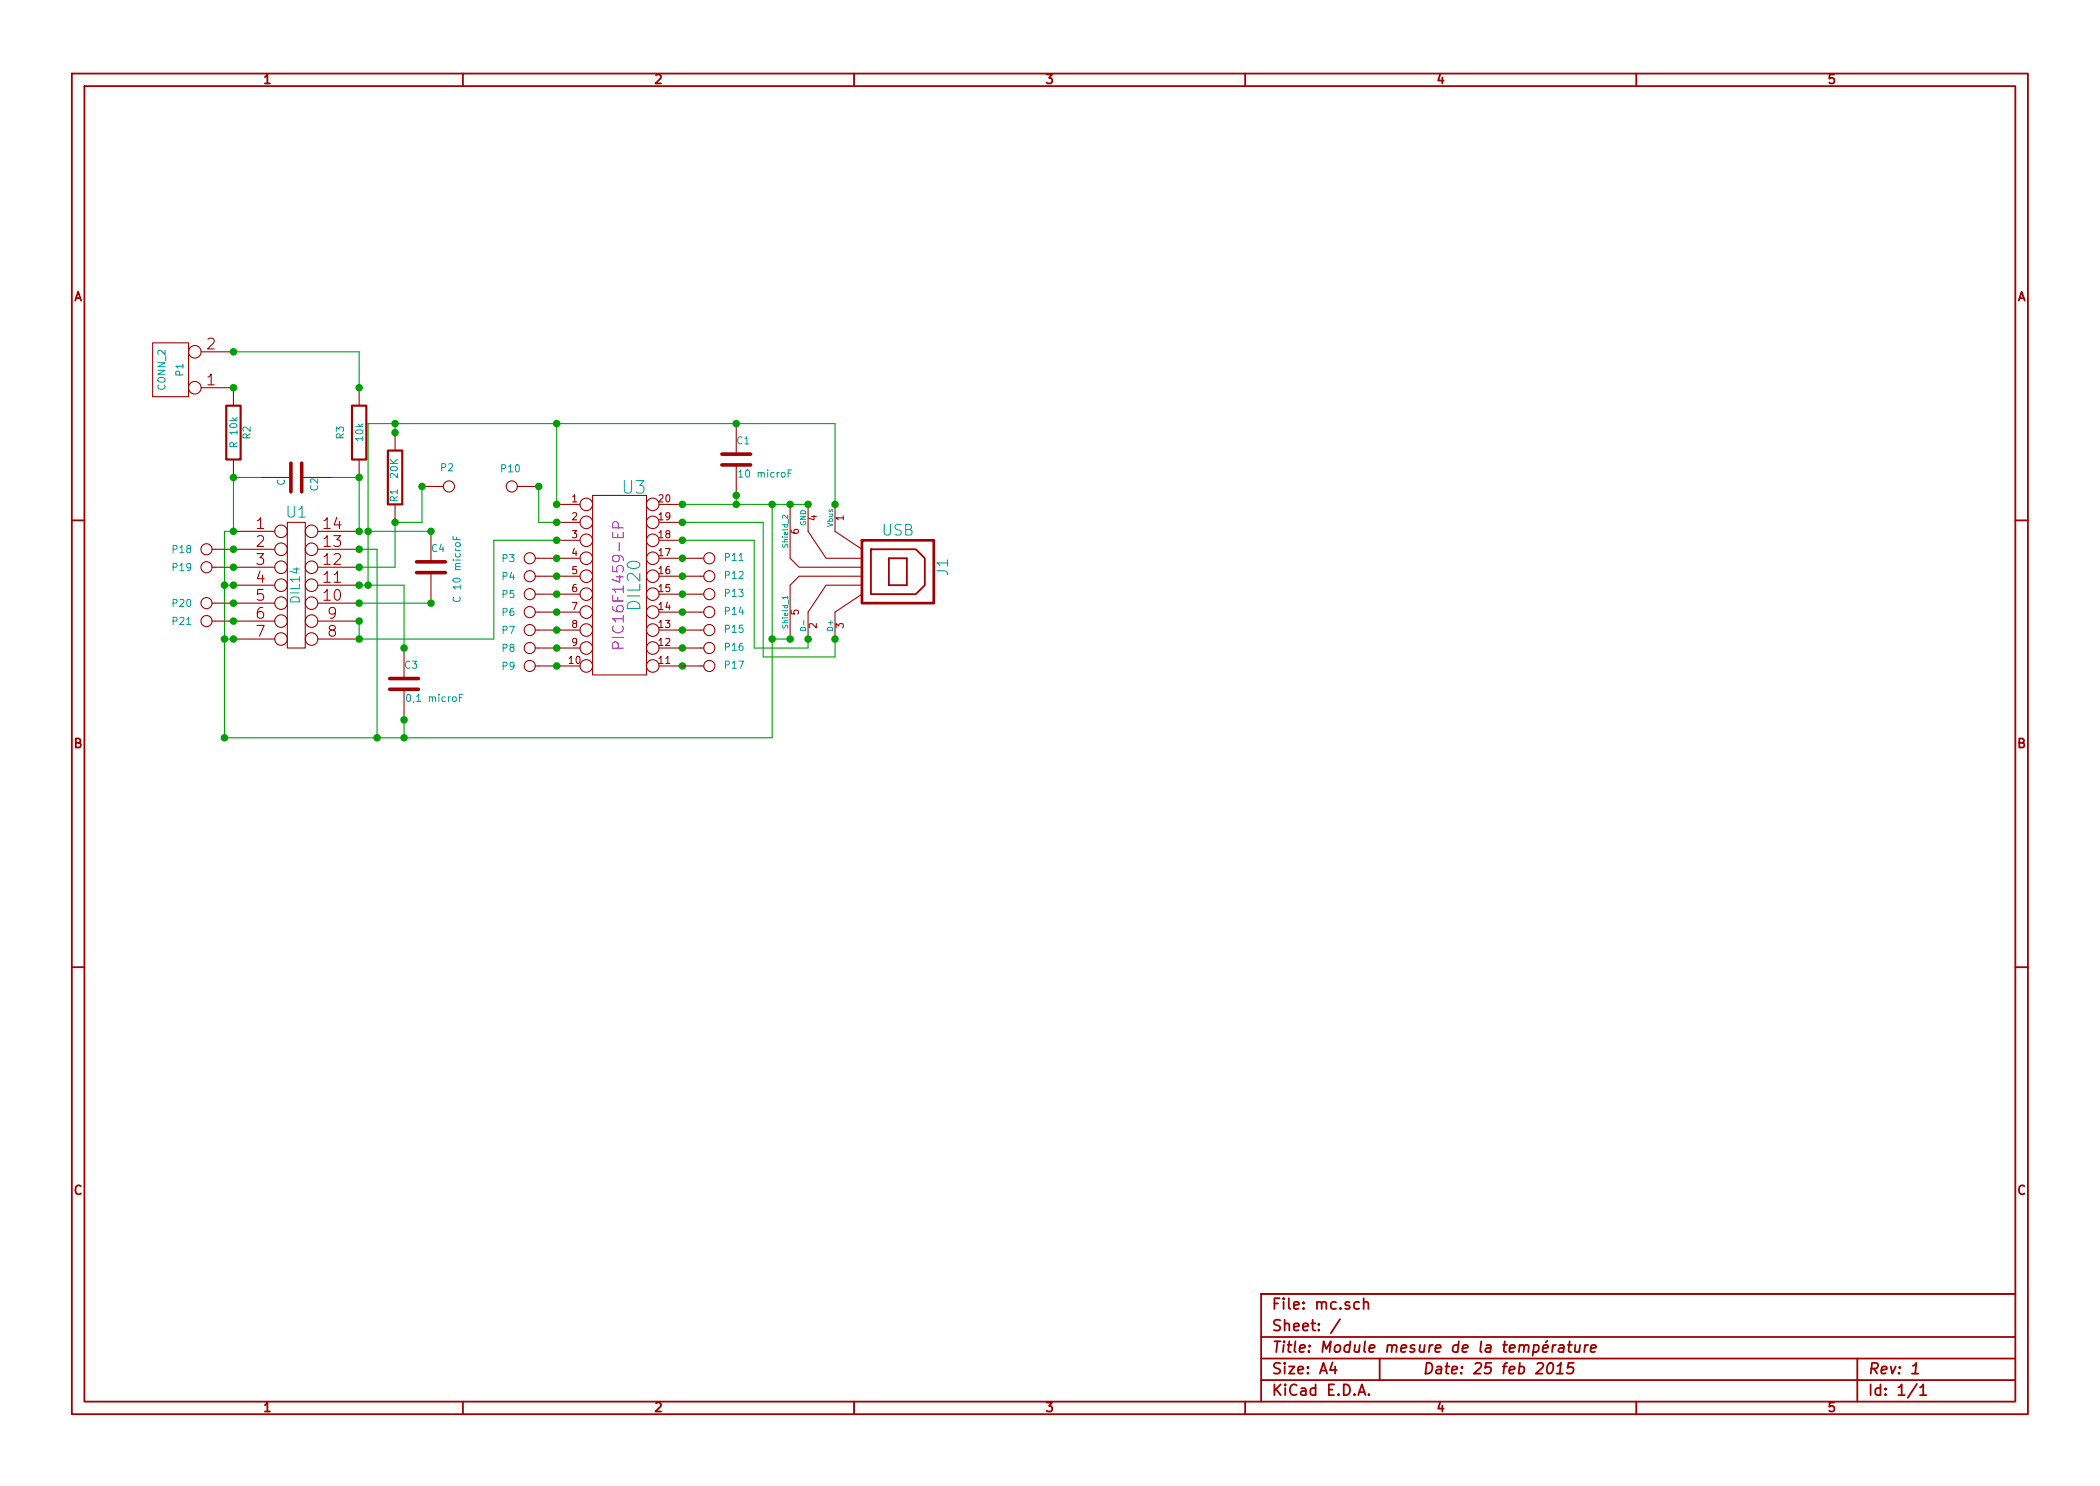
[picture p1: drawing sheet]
<svg xmlns="http://www.w3.org/2000/svg" width="297mm" height="210mm" viewBox="0 0 297 210" stroke-linecap="round" stroke-linejoin="round" font-family="sans-serif">
<g fill="none" stroke="#a00000" stroke-width=".25">
<path d="M10.2 10.4h276.6v189.7h-276.6zM11.9 12.2h273.2v186.1h-273.2zM65.5 10.4v1.8M120.8 10.4v1.8M176.1 10.4v1.8M231.4 10.4v1.8M10.2 73.6h1.7M123.2 77.7h6.3l1.3 1.3v3.8l-1.3 1.3h-6.3zM125.7 79h2.6zM125.7 79v3.8zM128.3 79v3.8zM285.1 73.6h1.7"/>
<path d="M125.7 82.8h2.6zM10.2 136.8h1.7M285.1 136.8h1.7M65.5 198.3v1.8M120.8 198.3v1.8M176.1 198.3v1.8M178.4 189.2h106.7M178.4 195.3h106.7M178.4 192.2h106.7M188.5 192.8l-.4 1h1M188.8 193.3v1.1M189.5 186.7l-1.3 1.9"/>
<path d="M192.1 197.4l.5-1.5 .5 1.5M192.3 184.3a.48 .48 0 0 0-.7 0l-.1 .6a.48 .48 0 0 0 .8 .2M192.3 197h.7M192.9 184.3a.38 .38 0 0 1 .6 .1v.8M192.9 183.7v1.5M193.6 197.3h.1l-.1 .1-.1-.1h.1v.1M195.1 192.2v3.1M218.2 190.8l.8-.1-.1-.3-.1-.1-.5 .1-.1 .7 .2 .2 .4-.1M218.9 189.7l-.3 .2M219.1 192.9a.34 .34 0 0 1 .6 .2 .87 .87 0 0 1-.6 1.3l-.2-.1a1.13 1.13 0 0 1 .2-1.4zM219.7 190.3l-.2 1M220.1 190.3l-.3 .1-.2 .2"/>
<path d="M220.2 194.4h.9M220.3 193.3l.5-.5-.2 1.6M220.6 190.4l.2-.1 .4 .1v.1l-.1 .8M221.2 190.7h-.5a.35 .35 0 0 0-.2 .5l.1 .1 .5-.1M221.8 190.3h.6M222 189.8l-.1 1.3v.1l.3 .1M222.6 192.8h-.7l-.2 .8 .2-.2 .6 .1 .1 .2-.2 .5a.62 .62 0 0 1-.8 0M222.8 190.3v.9a.45 .45 0 0 0 .6 0M223.5 190.3l-.1 1M224.2 190.3l-.1 1M224.6 190.3l-.3 .1-.1 .2M225 190.8l.8-.1-.1-.3-.1-.1-.5 .1-.1 .7 .2 .2 .4-.1"/>
<path d="M231.4 198.3v1.8M262.7 192.2v6.1M270.4 194.4h.9M270.6 193.3l.5-.5-.2 1.6M271.1 195.8l-1.3 2M271.6 196.3l.4-.4v1.5M271.6 197.4h.9M285.1 183.1h-106.7v15.2"/>
</g>
<g fill="none" stroke="#a00000" stroke-width=".15">
<path d="M21.6 48.5h5.1v7.6h-5.1zM28.4 54.9h4.6v2.5M28.4 49.8h4.6M50.8 54.9v2.5M104.1 59.9v4.4M30 77.7h8.9M33 75.2h5.9M33 65v2.6M36.8 67.6h4.3M40.6 73.9h2.6v17.8h-2.6zM42.7 67.6h4.3M45 75.2h5.8"/>
<path d="M45 77.7h5.8M50.8 65v2.6M55.9 61.2v2.5M55.9 71.4v2.5M59.7 68.8h3M61 75.2v4.3M73.2 68.8h3M75.7 79h6.3M78.7 71.4h3.3M78.7 73.9h3.3M78.7 76.4h3.3M83.8 70.1h7.6v25.4h-7.6z"/>
<path d="M93.2 71.4h3.3M93.2 73.9h3.3M93.2 76.4h3.3M93.2 79h6.4M104.1 65.8v4.3M111.8 71.4v7.6l1.2 1.3h8.9M114.3 71.4v3.8l2.5 3.8h5.1M118.1 71.4v3.8l3.8 2.5M128.3 79h.1M30 80.3h8.9M30 85.3h8.9M30 87.9h8.9"/>
<path d="M33 82.8h5.9M33 90.4h5.9M45 80.3h5.8M45 82.8h5.8M45 85.3h5.8M45 87.9h5.8M45 90.4h5.8M57.1 91.7v4.3M57.1 97.5v4.3M61 81v4.3M75.7 81.5h6.3M75.7 84.1h6.3"/>
<path d="M75.7 86.6h6.3M75.7 89.1h6.3M75.7 91.7h6.3M75.7 94.2h6.3M93.2 81.5h6.4M93.2 84.1h6.4M93.2 86.6h6.4M93.2 89.1h6.4M93.2 91.7h6.4M93.2 94.2h6.4M121.9 84.1l-3.8 2.5v3.8M121.9 81.5h-8.9l-1.2 1.3v7.6"/>
<path d="M121.9 82.8h-5.1l-2.5 3.8v3.8"/>
<circle cx="27.6" cy="54.9" r=".89"/>
<circle cx="27.6" cy="49.8" r=".89"/>
<circle cx="29.2" cy="77.7" r=".79"/>
<circle cx="39.8" cy="77.7" r=".89"/>
<circle cx="39.8" cy="75.2" r=".89"/>
<circle cx="44.1" cy="77.7" r=".89"/>
<circle cx="44.1" cy="75.2" r=".89"/>
<circle cx="63.5" cy="68.8" r=".79"/>
<circle cx="72.4" cy="68.8" r=".79"/>
<circle cx="74.9" cy="79" r=".79"/>
<circle cx="82.9" cy="79" r=".89"/>
<circle cx="82.9" cy="73.9" r=".89"/>
<circle cx="82.9" cy="76.4" r=".89"/>
<circle cx="82.9" cy="71.4" r=".89"/>
<circle cx="92.3" cy="79" r=".89"/>
<circle cx="92.3" cy="76.4" r=".89"/>
<circle cx="92.3" cy="73.9" r=".89"/>
<circle cx="92.3" cy="71.4" r=".89"/>
<circle cx="100.3" cy="79" r=".79"/>
<circle cx="29.2" cy="87.9" r=".79"/>
<circle cx="29.2" cy="85.3" r=".79"/>
<circle cx="29.2" cy="80.3" r=".79"/>
<circle cx="39.8" cy="80.3" r=".89"/>
<circle cx="39.8" cy="82.8" r=".89"/>
<circle cx="39.8" cy="85.3" r=".89"/>
<circle cx="39.8" cy="90.4" r=".89"/>
<circle cx="39.8" cy="87.9" r=".89"/>
<circle cx="44.1" cy="82.8" r=".89"/>
<circle cx="44.1" cy="80.3" r=".89"/>
<circle cx="44.1" cy="87.9" r=".89"/>
<circle cx="44.1" cy="85.3" r=".89"/>
<circle cx="44.1" cy="90.4" r=".89"/>
<circle cx="74.9" cy="89.1" r=".79"/>
<circle cx="74.9" cy="86.6" r=".79"/>
<circle cx="74.9" cy="81.5" r=".79"/>
<circle cx="74.9" cy="94.2" r=".79"/>
<circle cx="74.9" cy="84.1" r=".79"/>
<circle cx="74.9" cy="91.7" r=".79"/>
<circle cx="82.9" cy="89.1" r=".89"/>
<circle cx="82.9" cy="81.5" r=".89"/>
<circle cx="82.9" cy="84.1" r=".89"/>
<circle cx="82.9" cy="86.6" r=".89"/>
<circle cx="82.9" cy="94.2" r=".89"/>
<circle cx="82.9" cy="91.7" r=".89"/>
<circle cx="92.3" cy="94.2" r=".89"/>
<circle cx="92.3" cy="81.5" r=".89"/>
<circle cx="92.3" cy="91.7" r=".89"/>
<circle cx="92.3" cy="89.1" r=".89"/>
<circle cx="92.3" cy="86.6" r=".89"/>
<circle cx="92.3" cy="84.1" r=".89"/>
<circle cx="100.3" cy="81.5" r=".79"/>
<circle cx="100.3" cy="84.1" r=".79"/>
<circle cx="100.3" cy="91.7" r=".79"/>
<circle cx="100.3" cy="89.1" r=".79"/>
<circle cx="100.3" cy="94.2" r=".79"/>
<circle cx="100.3" cy="86.6" r=".79"/>
</g>
<path d="M87.5 74.7v-.6a.42 .42 0 0 0-.5-.3 .42 .42 0 0 0-.4 .3v.6h1.6M87.5 91.7v-.6a.42 .42 0 0 0-.5-.3 .42 .42 0 0 0-.4 .3v.6h1.6" fill="none" stroke="#a000a0" stroke-width=".15"/>
<g fill="#00a000" stroke="#00a000" stroke-width=".25">
<circle cx="33" cy="90.4" r=".41"/>
<circle cx="33" cy="82.8" r=".41"/>
<circle cx="33" cy="75.2" r=".41"/>
<circle cx="50.8" cy="75.2" r=".41"/>
<circle cx="50.8" cy="82.8" r=".41"/>
<circle cx="50.8" cy="77.7" r=".41"/>
<circle cx="53.3" cy="104.4" r=".41"/>
<circle cx="50.8" cy="90.4" r=".41"/>
<circle cx="50.8" cy="87.9" r=".41"/>
<circle cx="50.8" cy="80.3" r=".41"/>
<circle cx="96.5" cy="73.9" r=".41"/>
<circle cx="78.7" cy="76.4" r=".41"/>
<circle cx="96.5" cy="76.4" r=".41"/>
<circle cx="78.7" cy="73.9" r=".41"/>
<circle cx="96.5" cy="94.2" r=".41"/>
<circle cx="55.9" cy="73.9" r=".41"/>
<circle cx="55.9" cy="59.9" r=".41"/>
<circle cx="55.9" cy="61.2" r=".41"/>
<circle cx="96.5" cy="79" r=".41"/>
<circle cx="96.5" cy="81.5" r=".41"/>
<circle cx="96.5" cy="84.1" r=".41"/>
<circle cx="96.5" cy="86.6" r=".41"/>
<circle cx="96.5" cy="89.1" r=".41"/>
<circle cx="96.5" cy="91.7" r=".41"/>
<circle cx="78.7" cy="79" r=".41"/>
<circle cx="78.7" cy="81.5" r=".41"/>
<circle cx="78.7" cy="84.1" r=".41"/>
<circle cx="78.7" cy="86.6" r=".41"/>
<circle cx="78.7" cy="89.1" r=".41"/>
<circle cx="78.7" cy="91.7" r=".41"/>
<circle cx="78.7" cy="94.2" r=".41"/>
<circle cx="78.7" cy="71.4" r=".41"/>
<circle cx="31.7" cy="104.4" r=".41"/>
<circle cx="31.7" cy="90.4" r=".41"/>
<circle cx="50.8" cy="85.3" r=".41"/>
<circle cx="33" cy="77.7" r=".41"/>
<circle cx="33" cy="80.3" r=".41"/>
<circle cx="33" cy="85.3" r=".41"/>
<circle cx="33" cy="87.9" r=".41"/>
<circle cx="111.8" cy="71.4" r=".41"/>
<circle cx="109.2" cy="90.4" r=".41"/>
<circle cx="96.5" cy="71.4" r=".41"/>
<circle cx="109.2" cy="71.4" r=".41"/>
<circle cx="78.7" cy="59.9" r=".41"/>
<circle cx="104.1" cy="59.9" r=".41"/>
<circle cx="104.1" cy="71.4" r=".41"/>
<circle cx="104.1" cy="70.1" r=".41"/>
<circle cx="31.7" cy="82.8" r=".41"/>
<circle cx="52.1" cy="75.2" r=".41"/>
<circle cx="61" cy="75.2" r=".41"/>
<circle cx="61" cy="85.3" r=".41"/>
<circle cx="52.1" cy="82.8" r=".41"/>
<circle cx="57.1" cy="104.4" r=".41"/>
<circle cx="57.1" cy="101.8" r=".41"/>
<circle cx="57.1" cy="91.7" r=".41"/>
<circle cx="50.8" cy="54.9" r=".41"/>
<circle cx="33" cy="54.9" r=".41"/>
<circle cx="33" cy="49.8" r=".41"/>
<circle cx="33" cy="67.6" r=".41"/>
<circle cx="50.8" cy="67.6" r=".41"/>
<circle cx="114.3" cy="71.4" r=".41"/>
<circle cx="118.1" cy="90.4" r=".41"/>
<circle cx="114.3" cy="90.4" r=".41"/>
<circle cx="111.8" cy="90.4" r=".41"/>
<circle cx="118.1" cy="71.4" r=".41"/>
<circle cx="76.2" cy="68.8" r=".41"/>
<circle cx="59.7" cy="68.8" r=".41"/>
</g>
<g fill="none" stroke="#00a000" stroke-width=".15">
<path d="M33 49.8h17.8v5.1M55.9 59.9v1.3M78.7 59.9v11.5M36.8 67.6h-3.8v7.6h-1.3v29.2h77.5v-33M47 67.6h3.8v7.6M50.8 77.7h2.5v26.7M52.1 75.2h8.9M59.7 68.8v5.1h-3.8v6.4h-5.1M76.2 68.8v5.1h2.5M78.7 76.4h-8.9v14h-19v-2.5M96.5 76.4h10.2v15.3h7.6v-1.3M96.5 73.9h11.4v19.1h10.2v-2.6"/>
<path d="M96.5 71.4h17.8M104.1 70.1v1.3M118.1 71.4v-11.5h-66v22.9M31.7 90.4h1.3M31.7 82.8h1.3M50.8 82.8h6.3v8.9M50.8 85.3h10.2M109.2 90.4h2.6M57.1 101.8v2.6"/>
</g>
<path d="M32 57.4h2v7.6h-2zM49.8 57.4h2v7.6h-2zM54.9 63.7h2v7.7h-2z" fill="none" stroke="#a00000" stroke-width=".3"/>
<path d="M121.9 76.4h10.2v8.9h-10.2z" fill="none" stroke="#a00000" stroke-width=".38"/>
<path d="M111.4 72.9v.5l-.5-.5-.2 .1v.3M111.4 84.3v.5" fill="none" stroke="#00a0a0" stroke-width=".14"/>
<path d="M41.1 65.5v4.1M42.7 65.5v4.1M58.9 79.5h4.1M102.1 65.8h4.1M102.1 64.3h4.1M55.1 97.5h4.1M55.1 96h4.1M58.9 81h4.1" fill="none" stroke="#a00000" stroke-width=".51"/>
<path d="M64.1 75.9v.4h1M64.6 76v.3M104.5 66.8l.3-.3v1M104.5 67.5h.6M111.5 67h.3M112 66.5h-.5v1M64.2 84.5a.4 .4 0 0 0 0 .5 .4 .4 0 0 0 .5 .1 .37 .37 0 0 0 .4-.2 .37 .37 0 0 0-.1-.4M65 98.7h.3M65.5 98.2h-.5v1.1" fill="none" stroke="#00a0a0" stroke-width=".15"/>
<text font-size="2.5" fill="#00a0a0" x="88.1" y="69.9">U3</text>
<text font-size="2.5" fill="#a000a0" x="90.7" y="86.2" transform="rotate(-90 90.7 86.2)">DIL20</text>
<g font-size="2.1" fill="#a00000">
<text x="29.3" y="49.5">2</text>
<text x="29.3" y="54.6">1</text>
<text x="36.2" y="74.9">1</text>
<text x="36.2" y="77.5">2</text>
<text x="45.8" y="77.5">13</text>
<text x="45.8" y="74.9">14</text>
<text x="36.2" y="80">3</text>
<text x="36.2" y="82.5">4</text>
<text x="45.8" y="82.5">11</text>
<text x="45.8" y="80">12</text>
<text x="36.2" y="85.1">5</text>
<text x="36.2" y="87.6">6</text>
<text x="45.8" y="85.1">10</text>
<text x="46.4" y="87.6">9</text>
<text x="36.2" y="90.2">7</text>
<text x="46.4" y="90.2">8</text>
<text x="179.9" y="185.4">File: mc.sch</text>
<text x="179.9" y="191.5">Title: Module mesure de la température</text>
<text x="179.9" y="188.4">Sheet: /</text>
<text x="179.9" y="197.6">KiCad E.D.A.</text>
<text x="179.9" y="194.5">Size: A4</text>
<text x="201.2" y="194.5">Date: 25 feb 2015</text>
<text x="264.2" y="194.5">Rev: 1</text>
<text x="264.2" y="197.6">Id: 1/1</text>
</g>
<g font-size="2.1" fill="#00a0a0">
<text x="40.6" y="73.3">U1</text>
<text x="124.8" y="75.9">USB</text>
<text x="134.2" y="81.4" transform="rotate(-90 134.2 81.4)">J1</text>
</g>
<text font-size="2.1" fill="#a000a0" x="88.3" y="90.5" transform="rotate(-90 88.3 90.5)">PIC16F1459-EP</text>
<g font-size="1.8" fill="#a00000">
<text x="37.3" y="11.9">1</text>
<text x="92.7" y="11.9">2</text>
<text x="148" y="11.9">3</text>
<text x="203.3" y="11.9">4</text>
<text x="258.6" y="11.9">5</text>
<text x="10.4" y="42.7">A</text>
<text x="285.3" y="42.7">A</text>
<text x="10.4" y="105.9">B</text>
<text x="285.3" y="105.9">B</text>
<text x="10.4" y="169.1">C</text>
<text x="285.3" y="169.1">C</text>
<text x="37.3" y="199.8">1</text>
<text x="92.7" y="199.8">2</text>
<text x="148" y="199.8">3</text>
<text x="203.3" y="199.8">4</text>
<text x="258.6" y="199.8">5</text>
</g>
<text font-size="1.8" fill="#00a0a0" x="42.5" y="85.2" transform="rotate(-90 42.5 85.2)">DIL14</text>
<g font-size="1.4" fill="#00a0a0">
<text x="26" y="53.2" transform="rotate(-90 26 53.2)">P1</text>
<text x="23.4" y="55.2" transform="rotate(-90 23.4 55.2)">CONN_2</text>
<text x="33.6" y="63.1" transform="rotate(-90 33.6 63.1)">R 10k</text>
<text x="35.5" y="62.1" transform="rotate(-90 35.5 62.1)">R2</text>
<text x="48.7" y="62.1" transform="rotate(-90 48.7 62.1)">R3</text>
<text x="51.4" y="62.4" transform="rotate(-90 51.4 62.4)">10k</text>
<text x="104.2" y="62.9">C1</text>
<text x="40.3" y="68.7" transform="rotate(-90 40.3 68.7)">C</text>
<text x="45" y="69.4" transform="rotate(-90 45 69.4)">C2</text>
<text x="56.3" y="71" transform="rotate(-90 56.3 71)">R1</text>
<text x="56.3" y="67.6" transform="rotate(-90 56.3 67.6)">20K</text>
<text x="62.4" y="66.7">P2</text>
<text x="70.9" y="66.9">P10</text>
<text x="104.9" y="67.6">10 microF</text>
<text x="24.5" y="80.8">P19</text>
<text x="24.5" y="78.3">P18</text>
<text x="61.1" y="78.2">C4</text>
<text x="71" y="79.6">P3</text>
<text x="71" y="82.1">P4</text>
<text x="102.6" y="79.4">P11</text>
<text x="102.6" y="82">P12</text>
<text x="24.5" y="88.5">P21</text>
<text x="24.5" y="85.9">P20</text>
<text x="65.2" y="84.6" transform="rotate(-90 65.2 84.6)">C 10 microF</text>
<text x="71" y="84.7">P5</text>
<text x="71" y="87.2">P6</text>
<text x="71" y="89.7">P7</text>
<text x="102.6" y="89.6">P15</text>
<text x="102.6" y="84.5">P13</text>
<text x="102.6" y="87">P14</text>
<text x="57.3" y="94.7">C3</text>
<text x="71" y="94.8">P9</text>
<text x="71" y="92.3">P8</text>
<text x="102.6" y="94.7">P17</text>
<text x="102.6" y="92.1">P16</text>
<text x="57.9" y="99.4">0,1 microF</text>
</g>
<g font-size="1.4" fill="#a00000">
<text x="80.9" y="71.1">1</text>
<text x="93.2" y="71.1">20</text>
<text x="80.9" y="73.7">2</text>
<text x="80.9" y="76.2">3</text>
<text x="93.2" y="76.2">18</text>
<text x="93.2" y="73.7">19</text>
<text x="113" y="75.6" transform="rotate(-90 113 75.6)">6</text>
<text x="115.6" y="73.7" transform="rotate(-90 115.6 73.7)">4</text>
<text x="119.4" y="73.7" transform="rotate(-90 119.4 73.7)">1</text>
<text x="80.9" y="78.7">4</text>
<text x="80.9" y="81.3">5</text>
<text x="80.9" y="83.8">6</text>
<text x="93.2" y="83.8">15</text>
<text x="93.2" y="81.3">16</text>
<text x="93.2" y="78.7">17</text>
<text x="80.9" y="86.4">7</text>
<text x="80.9" y="88.9">8</text>
<text x="93.2" y="88.9">13</text>
<text x="93.2" y="86.4">14</text>
<text x="113" y="87" transform="rotate(-90 113 87)">5</text>
<text x="115.6" y="88.9" transform="rotate(-90 115.6 88.9)">2</text>
<text x="119.4" y="88.9" transform="rotate(-90 119.4 88.9)">3</text>
<text x="80.5" y="94">10</text>
<text x="80.9" y="91.4">9</text>
<text x="93.2" y="94">11</text>
<text x="93.2" y="91.4">12</text>
</g>
<g font-size="1.1" fill="#00a0a0">
<text x="111.5" y="77.4" transform="rotate(-90 111.5 77.4)">Shield_2</text>
<text x="114" y="74.4" transform="rotate(-90 114 74.4)">GND</text>
<text x="117.9" y="74.6" transform="rotate(-90 117.9 74.6)">Vbus</text>
<text x="111.5" y="88.8" transform="rotate(-90 111.5 88.8)">Shield_1</text>
<text x="114" y="89.1" transform="rotate(-90 114 89.1)">D-</text>
<text x="117.9" y="89.2" transform="rotate(-90 117.9 89.2)">D+</text>
</g>
</svg>
